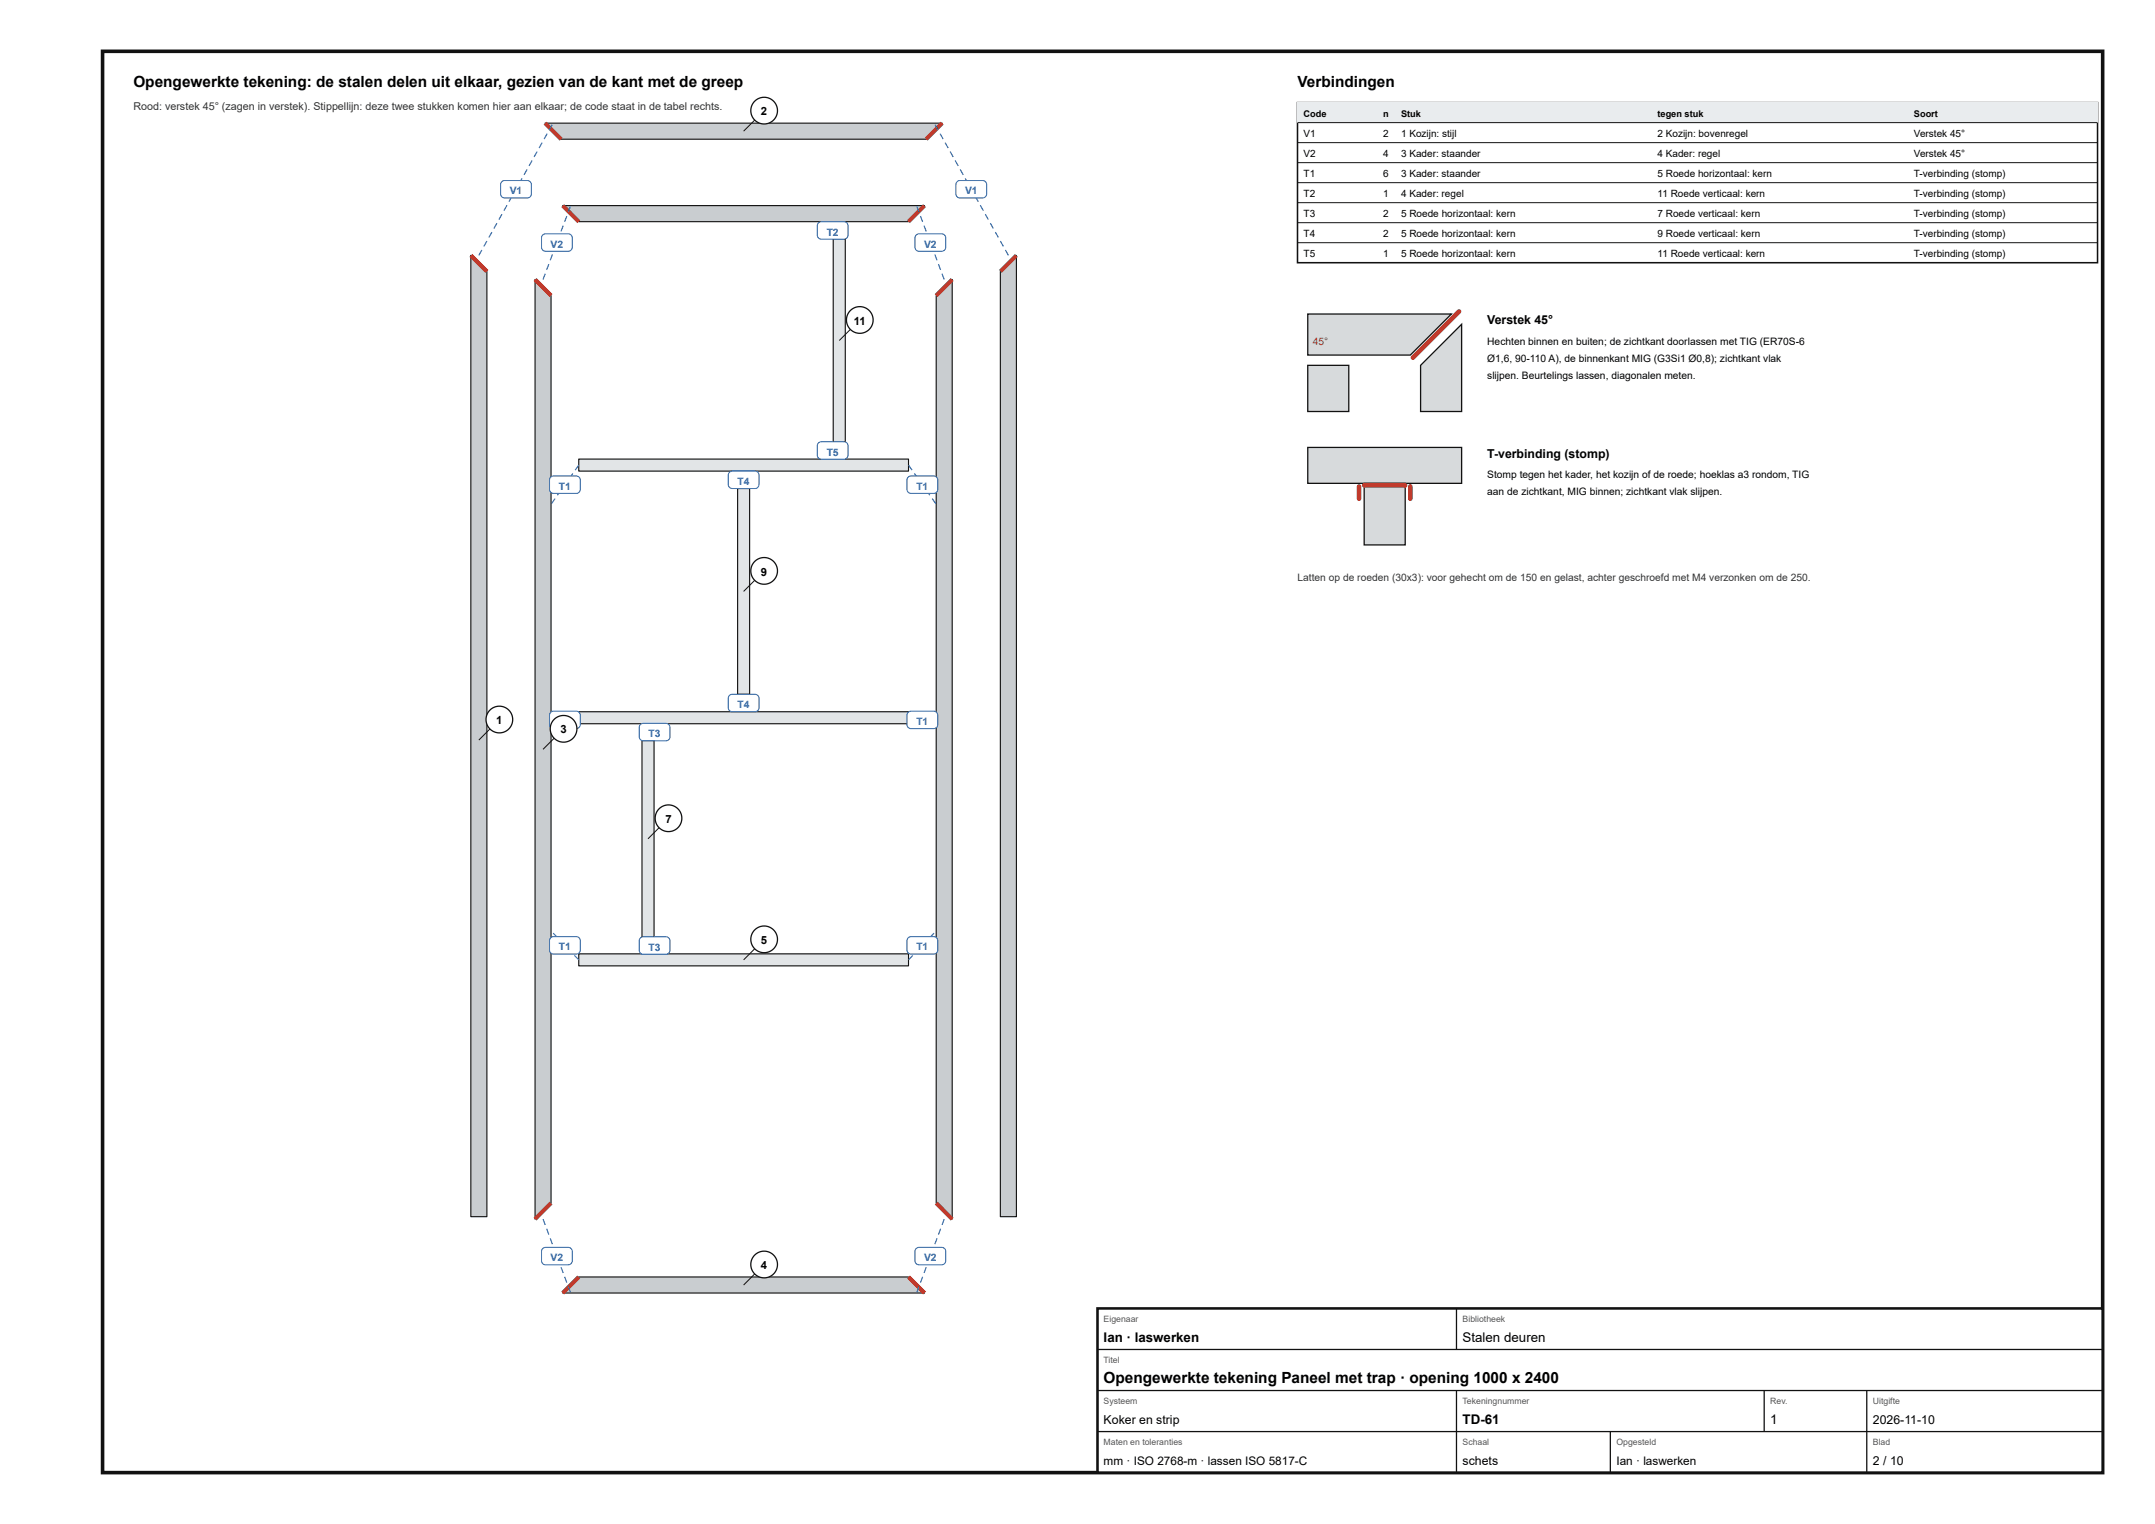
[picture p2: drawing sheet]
<svg xmlns="http://www.w3.org/2000/svg" width="420mm" height="297mm" viewBox="0 0 420 297" stroke-linecap="round" stroke-linejoin="round" font-family="sans-serif">
<path d="M20 10h390v277h-390z" fill="none" stroke="#111" stroke-width=".7" stroke-linecap="butt"/>
<path d="M91.8 49.8l3.1 3.1v184.2h-3.1z" fill="#c9cdd0"/>
<path d="M91.8 49.8l3.1 3.1v184.2h-3.1z" fill="none" stroke="#111" stroke-width=".22"/>
<path d="M91.8 49.8l3.1 3.1" fill="none" stroke="#c0392b" stroke-width=".8" stroke-linecap="butt"/>
<path d="M195.1 52.9l3.1-3.1v187.3h-3.1z" fill="#c9cdd0"/>
<path d="M195.1 52.9l3.1-3.1v187.3h-3.1z" fill="none" stroke="#111" stroke-width=".22"/>
<path d="M198.2 49.8l-3.1 3.1" fill="none" stroke="#c0392b" stroke-width=".8" stroke-linecap="butt"/>
<path d="M106.3 24h77.4l-3.1 3.1h-71.2z" fill="#c9cdd0"/>
<path d="M106.3 24h77.4l-3.1 3.1h-71.2z" fill="none" stroke="#111" stroke-width=".22"/>
<path d="M106.3 24l3.1 3.1M183.7 24l-3.1 3.1" fill="none" stroke="#c0392b" stroke-width=".8" stroke-linecap="butt"/>
<path d="M104.3 54.5l3.1 3.1v176.9l-3.1 3.1z" fill="#c9cdd0"/>
<path d="M104.3 54.5l3.1 3.1v176.9l-3.1 3.1z" fill="none" stroke="#111" stroke-width=".22"/>
<path d="M104.3 54.5l3.1 3.1M107.4 234.5l-3.1 3.1" fill="none" stroke="#c0392b" stroke-width=".8" stroke-linecap="butt"/>
<path d="M185.7 54.5v183.1l-3.2-3.1v-176.9z" fill="#c9cdd0"/>
<path d="M185.7 54.5v183.1l-3.2-3.1v-176.9z" fill="none" stroke="#111" stroke-width=".22"/>
<path d="M185.7 54.5l-3.2 3.1M182.5 234.5l3.2 3.1" fill="none" stroke="#c0392b" stroke-width=".8" stroke-linecap="butt"/>
<path d="M112.8 248.9h64.3l3.2 3.1h-70.6z" fill="#c9cdd0"/>
<path d="M112.8 248.9h64.3l3.2 3.1h-70.6z" fill="none" stroke="#111" stroke-width=".22"/>
<path d="M112.8 248.9l-3.1 3.1M177.1 248.9l3.2 3.1" fill="none" stroke="#c0392b" stroke-width=".8" stroke-linecap="butt"/>
<path d="M109.7 40.1h70.6l-3.2 3.1h-64.3z" fill="#c9cdd0"/>
<path d="M109.7 40.1h70.6l-3.2 3.1h-64.3z" fill="none" stroke="#111" stroke-width=".22"/>
<path d="M109.7 40.1l3.1 3.1M180.3 40.1l-3.2 3.1" fill="none" stroke="#c0392b" stroke-width=".8" stroke-linecap="butt"/>
<path d="M112.8 185.9h64.3v2.3h-64.3z" fill="#e2e5e7"/>
<path d="M112.8 185.9h64.3v2.3h-64.3z" fill="none" stroke="#111" stroke-width=".22"/>
<path d="M112.8 138.7h64.3v2.3h-64.3z" fill="#e2e5e7"/>
<path d="M112.8 138.7h64.3v2.3h-64.3z" fill="none" stroke="#111" stroke-width=".22"/>
<path d="M112.8 89.5h64.3v2.3h-64.3z" fill="#e2e5e7"/>
<path d="M112.8 89.5h64.3v2.3h-64.3z" fill="none" stroke="#111" stroke-width=".22"/>
<path d="M125.2 144.3h2.3v38.3h-2.3z" fill="#e2e5e7"/>
<path d="M125.2 144.3h2.3v38.3h-2.3z" fill="none" stroke="#111" stroke-width=".22"/>
<path d="M143.8 95.2h2.4v40.1h-2.4z" fill="#e2e5e7"/>
<path d="M143.8 95.2h2.4v40.1h-2.4z" fill="none" stroke="#111" stroke-width=".22"/>
<path d="M162.5 46.6h2.3v39.5h-2.3z" fill="#e2e5e7"/>
<path d="M162.5 46.6h2.3v39.5h-2.3z" fill="none" stroke="#111" stroke-width=".22"/>
<path d="M93.9 48.7l.2 .1-.6 1-.2-.1zM94.8 46.9l.2 .1-.6 1.1-.1-.1zM95.8 45.2l.2 .1-.6 1-.2-.1zM96.8 43.4l.2 .1-.6 1.1-.2-.1zM97.8 41.7l.2 .1-.6 1-.2-.1zM98.8 40l.1 .1-.5 1-.2-.1zM99.7 38.2l.2 .1-.6 1.1-.2-.1zM100.7 36.5l.2 .1-.6 1-.2-.1zM101.7 34.7l.2 .1-.6 1.1-.2-.1zM102.7 33l.2 .1-.6 1-.2-.1zM103.7 31.2l.1 .1-.5 1.1-.2-.1zM104.6 29.5l.2 .1-.6 1-.2-.1zM105.6 27.7l.2 .2-.6 1-.2-.1zM106.6 26l.2 .1-.6 1.1-.2-.2zM107.6 24.3l.2 .1-.6 1-.2-.1z" fill="#1f5fa8"/>
<path d="M97.8 35.4l.6-.2h4.4a.8 .8 0 0 1 .8 .8v1.8a.8 .8 0 0 1-.8 .8h-4.4a.8 .8 0 0 1-.8-.8v-2z" fill="#fff"/>
<path d="M97.8 35.4l.6-.2h4.4a.8 .8 0 0 1 .8 .8v1.8a.8 .8 0 0 1-.8 .8h-4.4a.8 .8 0 0 1-.8-.8v-2z" fill="none" stroke="#1f5fa8" stroke-width=".2"/>
<path d="M195.9 48.8l.2-.1 .6 1-.2 .1zM195 47l.2-.1 .5 1.1-.1 .1zM194 45.3l.2-.1 .6 1-.2 .1zM193 43.5l.2-.1 .6 1.1-.2 .1zM192 41.8l.2-.1 .6 1-.2 .1zM191 40.1l.2-.1 .6 1-.2 .1zM190.1 38.3l.2-.1 .5 1.1-.1 .1zM189.1 36.6l.2-.1 .6 1-.2 .1zM188.1 34.8l.2-.1 .6 1.1-.2 .1zM187.1 33.1l.2-.1 .6 1-.2 .1zM186.2 31.3l.1-.1 .6 1.1-.2 .1zM185.2 29.6l.2-.1 .6 1-.2 .1zM184.2 27.9l.2-.2 .6 1.1-.2 .1zM183.2 26.1l.2-.1 .6 1-.2 .2zM182.2 24.4l.2-.1 .6 1-.2 .1z" fill="#1f5fa8"/>
<path d="M186.6 35.4l.6-.2h4.4a.8 .8 0 0 1 .8 .8v1.8a.8 .8 0 0 1-.8 .8h-4.4a.8 .8 0 0 1-.8-.8v-2z" fill="#fff"/>
<path d="M186.6 35.4l.6-.2h4.4a.8 .8 0 0 1 .8 .8v1.8a.8 .8 0 0 1-.8 .8h-4.4a.8 .8 0 0 1-.8-.8v-2z" fill="none" stroke="#1f5fa8" stroke-width=".2"/>
<path d="M105.8 237.6h.2l.4 1.1-.2 .1zM106.5 239.5l.2-.1 .4 1.2h-.2zM107.2 241.4l.2-.1 .4 1.1-.2 .1zM107.9 243.3l.2-.1 .4 1.1-.2 .1zM108.6 245.1h.2l.4 1.1-.2 .1zM109.3 247l.2-.1 .4 1.1-.2 .1zM110 248.9l.2-.1 .4 1.1-.2 .1zM110.7 250.7h.2l.4 1.1-.2 .1z" fill="#1f5fa8"/>
<path d="M105.8 243.3l.6-.2h4.4a.8 .8 0 0 1 .8 .8v1.8a.8 .8 0 0 1-.8 .8h-4.4a.8 .8 0 0 1-.8-.8v-2z" fill="#fff"/>
<path d="M105.8 243.3l.6-.2h4.4a.8 .8 0 0 1 .8 .8v1.8a.8 .8 0 0 1-.8 .8h-4.4a.8 .8 0 0 1-.8-.8v-2z" fill="none" stroke="#1f5fa8" stroke-width=".2"/>
<path d="M106.2 53.3l.2 .1-.4 1.1-.2-.1zM106.9 51.4l.2 .1-.4 1.1h-.2zM107.6 49.6h.2l-.4 1.2-.2-.1zM108.3 47.7l.2 .1-.4 1.1-.2-.1zM109 45.8l.2 .1-.4 1.1-.2-.1zM109.7 43.9l.2 .1-.4 1.1h-.2zM110.4 42.1h.2l-.4 1.2-.2-.1zM111.1 40.2l.2 .1-.4 1.1-.2-.1z" fill="#1f5fa8"/>
<path d="M105.8 45.8l.6-.2h4.4a.8 .8 0 0 1 .8 .8v1.8a.8 .8 0 0 1-.8 .8h-4.4a.8 .8 0 0 1-.8-.8v-2z" fill="#fff"/>
<path d="M105.8 45.8l.6-.2h4.4a.8 .8 0 0 1 .8 .8v1.8a.8 .8 0 0 1-.8 .8h-4.4a.8 .8 0 0 1-.8-.8v-2z" fill="none" stroke="#1f5fa8" stroke-width=".2"/>
<path d="M184 237.6h.2l-.4 1.2-.2-.1zM183.3 239.4l.2 .1-.4 1.1h-.2zM182.6 241.3l.2 .1-.4 1.1-.2-.1zM181.9 243.2l.2 .1-.4 1.1-.2-.1zM181.2 245.1h.2l-.4 1.2-.2-.1zM180.5 246.9l.2 .1-.4 1.1-.2-.1zM179.8 248.8l.2 .1-.4 1.1-.2-.1zM179.1 250.7h.2l-.4 1.2-.2-.1z" fill="#1f5fa8"/>
<path d="M178.6 243.3l.6-.2h4.4a.8 .8 0 0 1 .8 .8v1.8a.8 .8 0 0 1-.8 .8h-4.4a.8 .8 0 0 1-.8-.8v-2z" fill="#fff"/>
<path d="M178.6 243.3l.6-.2h4.4a.8 .8 0 0 1 .8 .8v1.8a.8 .8 0 0 1-.8 .8h-4.4a.8 .8 0 0 1-.8-.8v-2z" fill="none" stroke="#1f5fa8" stroke-width=".2"/>
<path d="M183.6 53.4l.2-.1 .4 1.1-.2 .1zM182.9 51.5l.2-.1 .4 1.2h-.2zM182.2 49.6h.2l.4 1.1-.2 .1zM181.5 47.8l.2-.1 .4 1.1-.2 .1zM180.8 45.9l.2-.1 .4 1.1-.2 .1zM180.1 44l.2-.1 .4 1.2h-.2zM179.4 42.1h.2l.4 1.1-.2 .1zM178.7 40.3l.2-.1 .4 1.1-.2 .1z" fill="#1f5fa8"/>
<path d="M178.6 45.8l.6-.2h4.4a.8 .8 0 0 1 .8 .8v1.8a.8 .8 0 0 1-.8 .8h-4.4a.8 .8 0 0 1-.8-.8v-2z" fill="#fff"/>
<path d="M178.6 45.8l.6-.2h4.4a.8 .8 0 0 1 .8 .8v1.8a.8 .8 0 0 1-.8 .8h-4.4a.8 .8 0 0 1-.8-.8v-2z" fill="none" stroke="#1f5fa8" stroke-width=".2"/>
<path d="M111.9 186.3l.2-.2 .8 .9-.1 .1zM110.6 184.8l.1-.1 .8 .8-.1 .2zM109.2 183.4l.1-.2 .9 .9-.2 .2zM107.8 181.9l.2-.1 .8 .9-.2 .1z" fill="#1f5fa8"/>
<path d="M107.4 182.8l.5-.3h4.4a.8 .8 0 0 1 .8 .8v1.8a.8 .8 0 0 1-.8 .8h-4.4a.8 .8 0 0 1-.8-.8l.1-1.9z" fill="#fff"/>
<path d="M107.4 182.8l.5-.3h4.4a.8 .8 0 0 1 .8 .8v1.8a.8 .8 0 0 1-.8 .8h-4.4a.8 .8 0 0 1-.8-.8l.1-1.9z" fill="none" stroke="#1f5fa8" stroke-width=".2"/>
<path d="M177.9 186.1l.2 .2-.9 .8-.1-.1zM179.3 184.7l.1 .1-.8 .9-.2-.2zM180.7 183.2l.1 .2-.8 .9-.2-.2zM182 181.8l.2 .1-.8 .9-.2-.1z" fill="#1f5fa8"/>
<path d="M177.1 182.8l.5-.3h4.4a.8 .8 0 0 1 .8 .8v1.8a.8 .8 0 0 1-.8 .8h-4.4a.8 .8 0 0 1-.8-.8l.1-1.9z" fill="#fff"/>
<path d="M177.1 182.8l.5-.3h4.4a.8 .8 0 0 1 .8 .8v1.8a.8 .8 0 0 1-.8 .8h-4.4a.8 .8 0 0 1-.8-.8l.1-1.9z" fill="none" stroke="#1f5fa8" stroke-width=".2"/>
<path d="M111.6 140l1.2-.2 .1 .2-1.2 .2zM109.7 140.3l1.2-.2v.2l-1.2 .2zM107.7 140.6l1.2-.2v.2l-1.2 .2z" fill="#1f5fa8"/>
<path d="M107.4 138.8l.5-.2h4.4a.8 .8 0 0 1 .8 .8v1.8a.8 .8 0 0 1-.8 .8h-4.4a.8 .8 0 0 1-.8-.8l.1-2z" fill="#fff"/>
<path d="M107.4 138.8l.5-.2h4.4a.8 .8 0 0 1 .8 .8v1.8a.8 .8 0 0 1-.8 .8h-4.4a.8 .8 0 0 1-.8-.8l.1-2z" fill="none" stroke="#1f5fa8" stroke-width=".2"/>
<path d="M177.2 139.8l1.2 .2-.1 .2-1.2-.2zM179.1 140.1l1.2 .2v.2l-1.2-.2zM181.1 140.4l1.2 .2v.2l-1.2-.2z" fill="#1f5fa8"/>
<path d="M177.1 138.8l.5-.2h4.4a.8 .8 0 0 1 .8 .8v1.8a.8 .8 0 0 1-.8 .8h-4.4a.8 .8 0 0 1-.8-.8l.1-2z" fill="#fff"/>
<path d="M177.1 138.8l.5-.2h4.4a.8 .8 0 0 1 .8 .8v1.8a.8 .8 0 0 1-.8 .8h-4.4a.8 .8 0 0 1-.8-.8l.1-2z" fill="none" stroke="#1f5fa8" stroke-width=".2"/>
<path d="M112.8 90.6l.1 .1-.7 1-.1-.1zM111.6 92.2l.2 .1-.7 1-.2-.1zM110.5 93.8l.1 .2-.7 .9-.1-.1zM109.3 95.5l.2 .1-.7 1-.2-.1zM108.1 97.1l.2 .1-.7 1-.2-.1z" fill="#1f5fa8"/>
<path d="M107.4 93l.5-.2h4.4a.8 .8 0 0 1 .8 .8v1.8a.8 .8 0 0 1-.8 .8h-4.4a.8 .8 0 0 1-.8-.8l.1-2z" fill="#fff"/>
<path d="M107.4 93l.5-.2h4.4a.8 .8 0 0 1 .8 .8v1.8a.8 .8 0 0 1-.8 .8h-4.4a.8 .8 0 0 1-.8-.8l.1-2z" fill="none" stroke="#1f5fa8" stroke-width=".2"/>
<path d="M177.1 90.7l.1-.1 .7 1-.1 .1zM178.2 92.3l.2-.1 .7 1-.2 .1zM179.4 94l.1-.2 .7 1-.1 .1zM180.5 95.6l.2-.1 .7 1-.2 .1zM181.7 97.2l.2-.1 .6 1-.1 .1z" fill="#1f5fa8"/>
<path d="M177.1 93l.5-.2h4.4a.8 .8 0 0 1 .8 .8v1.8a.8 .8 0 0 1-.8 .8h-4.4a.8 .8 0 0 1-.8-.8l.1-2z" fill="#fff"/>
<path d="M177.1 93l.5-.2h4.4a.8 .8 0 0 1 .8 .8v1.8a.8 .8 0 0 1-.8 .8h-4.4a.8 .8 0 0 1-.8-.8l.1-2z" fill="none" stroke="#1f5fa8" stroke-width=".2"/>
<path d="M126.3 182.7l.1-.1 .8 .9-.2 .1zM127.5 184.3l.2-.2 .7 1-.2 .1zM128.7 185.8l.2-.1 .1 .1-.2 .2z" fill="#1f5fa8"/>
<path d="M124.9 182.8l.5-.2h4.4a.8 .8 0 0 1 .8 .8v1.8a.8 .8 0 0 1-.8 .8h-4.4a.8 .8 0 0 1-.8-.8l.1-2z" fill="#fff"/>
<path d="M124.9 182.8l.5-.2h4.4a.8 .8 0 0 1 .8 .8v1.8a.8 .8 0 0 1-.8 .8h-4.4a.8 .8 0 0 1-.8-.8l.1-2z" fill="none" stroke="#1f5fa8" stroke-width=".2"/>
<path d="M127 143.3l.2 .1-.8 1-.1-.2zM128.2 141.7l.2 .2-.7 .9-.2-.1zM128.8 141l.2 .1-.1 .1-.2-.1z" fill="#1f5fa8"/>
<path d="M124.9 141.2l.5-.2h4.4a.8 .8 0 0 1 .8 .8v1.8a.8 .8 0 0 1-.8 .8h-4.4a.8 .8 0 0 1-.8-.8l.1-2z" fill="#fff"/>
<path d="M124.9 141.2l.5-.2h4.4a.8 .8 0 0 1 .8 .8v1.8a.8 .8 0 0 1-.8 .8h-4.4a.8 .8 0 0 1-.8-.8l.1-2z" fill="none" stroke="#1f5fa8" stroke-width=".2"/>
<path d="M144.9 135.3h.2v1.2h-.2zM144.9 137.3h.2v1.2h-.2z" fill="#1f5fa8"/>
<path d="M142.2 135.5l.6-.2h4.4a.8 .8 0 0 1 .8 .8v1.8a.8 .8 0 0 1-.8 .8h-4.4a.8 .8 0 0 1-.8-.8v-1.9z" fill="#fff"/>
<path d="M142.2 135.5l.6-.2h4.4a.8 .8 0 0 1 .8 .8v1.8a.8 .8 0 0 1-.8 .8h-4.4a.8 .8 0 0 1-.8-.8v-1.9z" fill="none" stroke="#1f5fa8" stroke-width=".2"/>
<path d="M144.9 94h.2v1.2h-.2zM144.9 92h.2v1.2h-.2z" fill="#1f5fa8"/>
<path d="M142.2 92l.6-.2h4.4a.8 .8 0 0 1 .8 .8v1.8a.8 .8 0 0 1-.8 .8h-4.4a.8 .8 0 0 1-.8-.8v-1.9z" fill="#fff"/>
<path d="M142.2 92l.6-.2h4.4a.8 .8 0 0 1 .8 .8v1.8a.8 .8 0 0 1-.8 .8h-4.4a.8 .8 0 0 1-.8-.8v-1.9z" fill="none" stroke="#1f5fa8" stroke-width=".2"/>
<path d="M163.6 86.1l.1 .1-.7 .9-.2-.1zM162.3 87.6l.2 .2-.7 .9-.2-.1zM161.1 89.2l.2 .2-.1 .1-.2-.1z" fill="#1f5fa8"/>
<path d="M159.6 86.3l.6-.2h4.4a.8 .8 0 0 1 .8 .8v1.8a.8 .8 0 0 1-.8 .8h-4.4a.8 .8 0 0 1-.8-.8v-2z" fill="#fff"/>
<path d="M159.6 86.3l.6-.2h4.4a.8 .8 0 0 1 .8 .8v1.8a.8 .8 0 0 1-.8 .8h-4.4a.8 .8 0 0 1-.8-.8v-2z" fill="none" stroke="#1f5fa8" stroke-width=".2"/>
<path d="M162.8 45.7l.2-.1 .7 .9-.1 .2zM161.6 44.1l.2-.1 .7 .9-.1 .2zM161 43.3l.2-.2 .1 .2-.1 .2z" fill="#1f5fa8"/>
<path d="M159.6 43.4l.6-.2h4.4a.8 .8 0 0 1 .8 .8v1.8a.8 .8 0 0 1-.8 .8h-4.4a.8 .8 0 0 1-.8-.8v-1.9z" fill="#fff"/>
<path d="M159.6 43.4l.6-.2h4.4a.8 .8 0 0 1 .8 .8v1.8a.8 .8 0 0 1-.8 .8h-4.4a.8 .8 0 0 1-.8-.8v-1.9z" fill="none" stroke="#1f5fa8" stroke-width=".2"/>
<path d="M95.6 142l-2.2 2.2" fill="none" stroke="#111" stroke-width=".19"/>
<circle cx="97.4" cy="140.2" r="2.6" fill="#fff"/>
<circle cx="97.4" cy="140.2" r="2.6" fill="none" stroke="#111" stroke-width=".25"/>
<path d="M147.2 23.4l-2.2 2.2" fill="none" stroke="#111" stroke-width=".19"/>
<circle cx="149" cy="21.6" r="2.6" fill="#fff"/>
<circle cx="149" cy="21.6" r="2.6" fill="none" stroke="#111" stroke-width=".25"/>
<path d="M108.1 143.8l-2.2 2.2" fill="none" stroke="#111" stroke-width=".19"/>
<circle cx="109.9" cy="142" r="2.6" fill="#fff"/>
<circle cx="109.9" cy="142" r="2.6" fill="none" stroke="#111" stroke-width=".25"/>
<path d="M147.2 248.2l-2.2 2.2" fill="none" stroke="#111" stroke-width=".19"/>
<circle cx="149" cy="246.4" r="2.6" fill="#fff"/>
<circle cx="149" cy="246.4" r="2.6" fill="none" stroke="#111" stroke-width=".25"/>
<path d="M147.2 184.9l-2.2 2.2" fill="none" stroke="#111" stroke-width=".19"/>
<circle cx="149" cy="183.1" r="2.6" fill="#fff"/>
<circle cx="149" cy="183.1" r="2.6" fill="none" stroke="#111" stroke-width=".25"/>
<path d="M128.6 161.3l-2.2 2.2" fill="none" stroke="#111" stroke-width=".19"/>
<circle cx="130.3" cy="159.5" r="2.6" fill="#fff"/>
<circle cx="130.3" cy="159.5" r="2.6" fill="none" stroke="#111" stroke-width=".25"/>
<path d="M147.2 113.1l-2.2 2.2" fill="none" stroke="#111" stroke-width=".19"/>
<circle cx="149" cy="111.3" r="2.6" fill="#fff"/>
<circle cx="149" cy="111.3" r="2.6" fill="none" stroke="#111" stroke-width=".25"/>
<path d="M165.8 64.2l-2.2 2.2" fill="none" stroke="#111" stroke-width=".19"/>
<circle cx="167.6" cy="62.4" r="2.6" fill="#fff"/>
<circle cx="167.6" cy="62.4" r="2.6" fill="none" stroke="#111" stroke-width=".25"/>
<path d="M253 20h156v31.2h-156z" fill="none" stroke="#111" stroke-width=".3"/>
<path d="M253 20h156v3.9h-156z" fill="#e9ecee"/>
<path d="M253 23.9h156M253 27.8h156M253 31.7h156M253 35.6h156M253 39.5h156M253 43.4h156M253 47.3h156" fill="none" stroke="#111" stroke-width=".19"/>
<path d="M255 61.2h28l-8 8h-20z" fill="#d7dadc"/>
<path d="M255 61.2h28l-8 8h-20z" fill="none" stroke="#111" stroke-width=".25"/>
<path d="M255 71.2h8v9h-8z" fill="#d7dadc"/>
<path d="M255 71.2h8v9h-8z" fill="none" stroke="#111" stroke-width=".25"/>
<path d="M277 71.2l8-8v17h-8z" fill="#d7dadc"/>
<path d="M277 71.2l8-8v17h-8z" fill="none" stroke="#111" stroke-width=".25"/>
<path d="M284.5 60.7l-9 9" fill="none" stroke="#c0392b" stroke-width=".9"/>
<path d="M255 87.2h30v7h-30z" fill="#d7dadc"/>
<path d="M255 87.2h30v7h-30z" fill="none" stroke="#111" stroke-width=".25"/>
<path d="M266 94.2h8v12h-8z" fill="#d7dadc"/>
<path d="M266 94.2h8v12h-8z" fill="none" stroke="#111" stroke-width=".25"/>
<path d="M265 94.8v2.4M266 94.6h8M275 94.8v2.4" fill="none" stroke="#c0392b" stroke-width=".9"/>
<path d="M214 255h196v32h-196z" fill="#fff"/>
<path d="M214 255h196v32h-196z" fill="none" stroke="#111" stroke-width=".5"/>
<path d="M284 255v8M214 263h196M214 271h196M214 279h196M284 271v16M314 279v8M344 271v8M364 271v16" fill="none" stroke="#111" stroke-width=".25"/>
<g font-size="3">
<text x="26" y="17">Opengewerkte tekening: de stalen delen uit elkaar, gezien van de kant met de greep</text>
<text x="253" y="17">Verbindingen</text>
<text x="215.2" y="269.6">Opengewerkte tekening Paneel met trap · opening 1000 x 2400</text>
</g>
<g font-size="2.6">
<text x="215.2" y="261.6">Ian · laswerken</text>
<text x="285.2" y="261.6">Stalen deuren</text>
<text x="285.2" y="277.6">TD-61</text>
<text x="345.2" y="277.6">1</text>
</g>
<g font-size="2.4">
<text x="290" y="63.2">Verstek 45°</text>
<text x="290" y="89.2">T-verbinding (stomp)</text>
<text x="215.2" y="277.6">Koker en strip</text>
<text x="365.2" y="277.6">2026-11-10</text>
<text x="285.2" y="285.6">schets</text>
<text x="365.2" y="285.6">2 / 10</text>
</g>
<g font-size="2.3">
<text x="215.2" y="285.6">mm · ISO 2768-m · lassen ISO 5817-C</text>
<text x="315.2" y="285.6">Ian · laswerken</text>
</g>
<g font-size="2.2">
<text x="148.4" y="22.5">2</text>
<text x="166.5" y="63.3">11</text>
<text x="148.4" y="112.2">9</text>
<text x="96.8" y="141.1">1</text>
<text x="109.3" y="142.9">3</text>
<text x="129.7" y="160.4">7</text>
<text x="148.4" y="184">5</text>
<text x="148.4" y="247.3">4</text>
</g>
<text font-size="2.1" fill="#333" x="26" y="21.5">Rood: verstek 45° (zagen in verstek). Stippellijn: deze twee stukken komen hier aan elkaar; de code staat in de tabel rechts.</text>
<g font-size="2" fill="#1f5fa8">
<text x="99.4" y="37.9">V1</text>
<text x="188.2" y="37.9">V1</text>
<text x="161.2" y="45.9">T2</text>
<text x="107.4" y="48.3">V2</text>
<text x="180.2" y="48.3">V2</text>
<text x="161.2" y="88.8">T5</text>
<text x="109" y="95.5">T1</text>
<text x="143.8" y="94.5">T4</text>
<text x="178.7" y="95.5">T1</text>
<text x="109" y="141.3">T1</text>
<text x="126.5" y="143.7">T3</text>
<text x="143.8" y="138">T4</text>
<text x="178.7" y="141.3">T1</text>
<text x="109" y="185.2">T1</text>
<text x="126.5" y="185.3">T3</text>
<text x="178.7" y="185.2">T1</text>
<text x="107.4" y="245.8">V2</text>
<text x="180.2" y="245.8">V2</text>
</g>
<text font-size="2" fill="#c0392b" x="256" y="67.2">45°</text>
<g font-size="2">
<text x="290" y="67.2">Hechten binnen en buiten; de zichtkant doorlassen met TIG (ER70S-6</text>
<text x="290" y="70.5">Ø1,6, 90-110 A), de binnenkant MIG (G3Si1 Ø0,8); zichtkant vlak</text>
<text x="290" y="73.8">slijpen. Beurtelings lassen, diagonalen meten.</text>
<text x="290" y="93.2">Stomp tegen het kader, het kozijn of de roede; hoeklas a3 rondom, TIG</text>
<text x="290" y="96.5">aan de zichtkant, MIG binnen; zichtkant vlak slijpen.</text>
</g>
<text font-size="2" fill="#333" x="253" y="113.2">Latten op de roeden (30x3): voor gehecht om de 150 en gelast, achter geschroefd met M4 verzonken om de 250.</text>
<g font-size="1.9">
<text x="254.2" y="26.6">V1</text>
<text x="269.7" y="26.6">2</text>
<text x="273.2" y="26.6">1 Kozijn: stijl</text>
<text x="323.2" y="26.6">2 Kozijn: bovenregel</text>
<text x="373.2" y="26.6">Verstek 45°</text>
<text x="254.2" y="30.5">V2</text>
<text x="254.2" y="34.4">T1</text>
<text x="269.7" y="30.5">4</text>
<text x="269.7" y="34.4">6</text>
<text x="273.2" y="30.5">3 Kader: staander</text>
<text x="273.2" y="34.4">3 Kader: staander</text>
<text x="323.2" y="30.5">4 Kader: regel</text>
<text x="323.2" y="34.4">5 Roede horizontaal: kern</text>
<text x="373.2" y="30.5">Verstek 45°</text>
<text x="373.2" y="34.4">T-verbinding (stomp)</text>
<text x="254.2" y="38.3">T2</text>
<text x="269.7" y="38.3">1</text>
<text x="273.2" y="38.3">4 Kader: regel</text>
<text x="323.2" y="38.3">11 Roede verticaal: kern</text>
<text x="373.2" y="38.3">T-verbinding (stomp)</text>
<text x="254.2" y="42.2">T3</text>
<text x="254.2" y="46.1">T4</text>
<text x="269.7" y="42.2">2</text>
<text x="269.7" y="46.1">2</text>
<text x="273.2" y="42.2">5 Roede horizontaal: kern</text>
<text x="273.2" y="46.1">5 Roede horizontaal: kern</text>
<text x="323.2" y="42.2">7 Roede verticaal: kern</text>
<text x="323.2" y="46.1">9 Roede verticaal: kern</text>
<text x="373.2" y="42.2">T-verbinding (stomp)</text>
<text x="373.2" y="46.1">T-verbinding (stomp)</text>
<text x="254.2" y="50">T5</text>
<text x="269.7" y="50">1</text>
<text x="273.2" y="50">5 Roede horizontaal: kern</text>
<text x="323.2" y="50">11 Roede verticaal: kern</text>
<text x="373.2" y="50">T-verbinding (stomp)</text>
</g>
<g font-size="1.8">
<text x="254.2" y="22.7">Code</text>
<text x="269.7" y="22.7">n</text>
<text x="273.2" y="22.7">Stuk</text>
<text x="323.2" y="22.7">tegen stuk</text>
<text x="373.2" y="22.7">Soort</text>
</g>
<g font-size="1.7" fill="#555">
<text x="215.2" y="257.6">Eigenaar</text>
<text x="285.2" y="257.6">Bibliotheek</text>
<text x="215.2" y="265.6">Titel</text>
<text x="215.2" y="273.6">Systeem</text>
<text x="285.2" y="273.6">Tekeningnummer</text>
<text x="345.2" y="273.6">Rev.</text>
<text x="365.2" y="273.6">Uitgifte</text>
<text x="215.2" y="281.6">Maten en toleranties</text>
<text x="285.2" y="281.6">Schaal</text>
<text x="315.2" y="281.6">Opgesteld</text>
<text x="365.2" y="281.6">Blad</text>
</g>
</svg>
